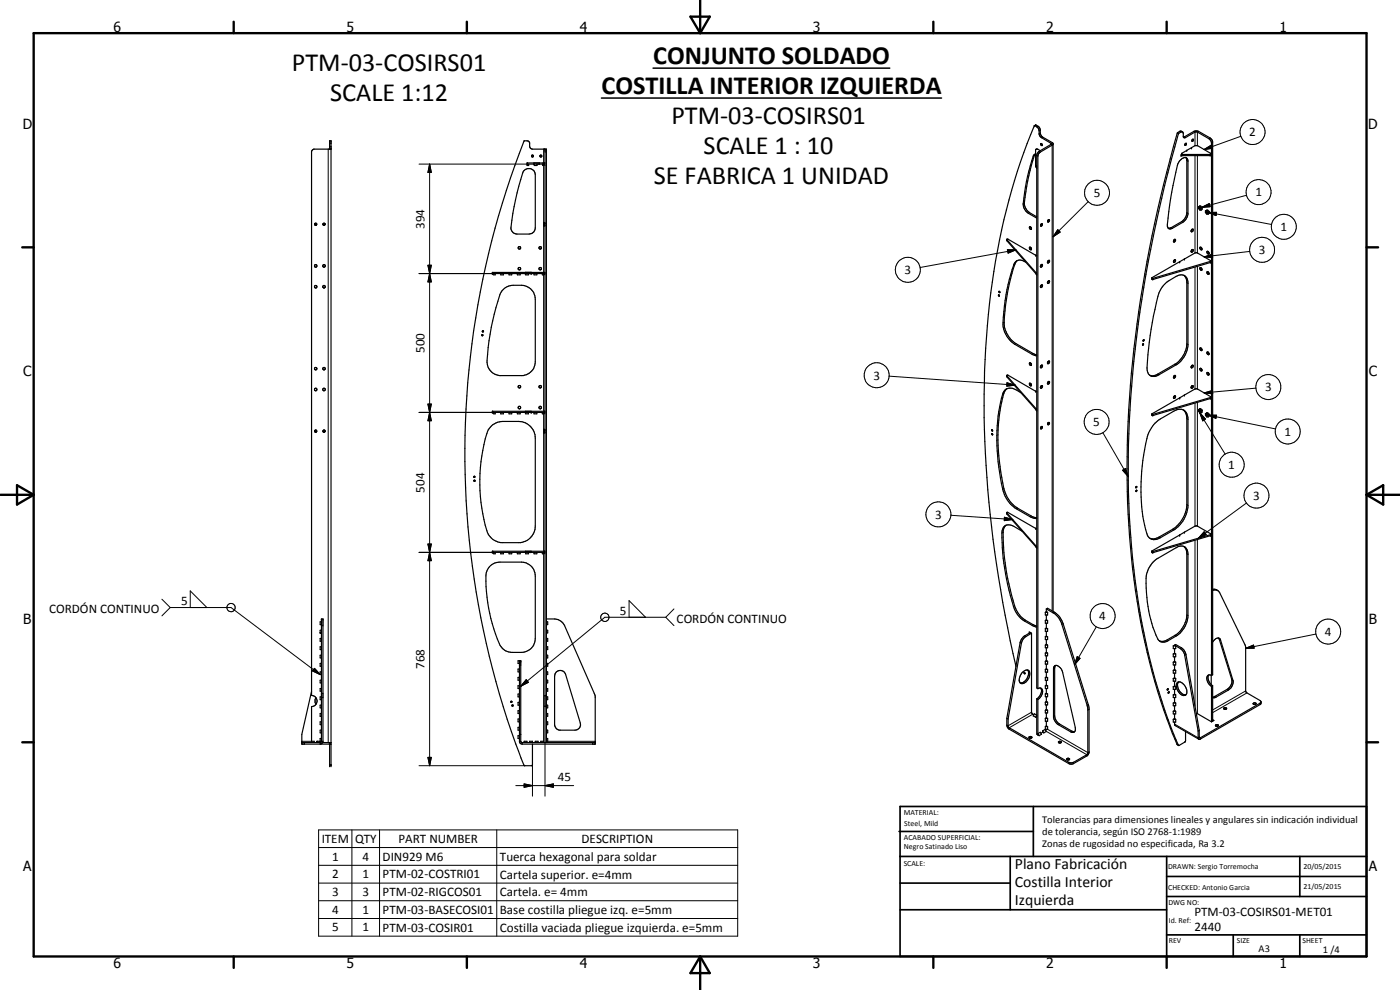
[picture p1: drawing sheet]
<svg xmlns="http://www.w3.org/2000/svg" width="420mm" height="297mm" viewBox="0 0 420 297" stroke-linecap="round" stroke-linejoin="round" font-family="sans-serif">
<g fill="none" stroke="#000" stroke-width=".35">
<path d="M310.4 37.7a1.82 1.82 0 0 1 1.5 1.6v1l.3 .8 3.3 2.1-3.8 2.3-.6 1.2v159.7l.4 .2M310.4 37.7l.4-.2 1.1 .8 .4 2 .4 .7 3.3 2.1v140.3M310.4 37.7a201.8 201.8 0 0 0-14.6 66.8 341.3 341.3 0 0 0 9.1 95.5M354.9 39.6l-.6-.3-.9 .5a372.6 372.6 0 0 0-15.2 100.7 219.8 219.8 0 0 0 11 72.5l4.1 10.4M98.9 44.7v-2.5h.4v187.5h-.4v-6.4M99.3 44.7h-5.2l-.6 .7v163.3l.9 .2 .4 .4M157.2 51.3a1.96 1.96 0 0 1 2.1-.6 1.96 1.96 0 0 1 1.3 1.7v16a1.86 1.86 0 0 1-1.8 1.8h-3.7a1.89 1.89 0 0 1-1.7-2 73.9 73.9 0 0 1 3.8-16.9zM158.2 49.2h5.4M159.7 46.5l.4 .3-.2 .3-.4-.2zM160.2 49.2l.1 .1M160.3 49.2v.5h.9v-.5M161.9 49.2l-.7 .1"/>
<path d="M162.1 46.6h.4l.1 .3a.29 .29 0 0 1-.4 .2 .29 .29 0 0 1-.1-.5zM162.8 49.2v.5h.3v-.5l.5 .5M163.6 44.7v178.1M163.6 48.9h-5.4v.8h.5v-.5M310.7 46.3a53.4 53.4 0 0 0-3.2 15.5l1 1.6 2.6 1.7M310.8 46.3l-.4 .1a50.8 50.8 0 0 0-3.3 15 3.4 3.4 0 0 0 1.5 2.6l2.5 1.4M310.8 49.7l.3 .1M310.8 50l.3 .5M311 50.1l.1 .1M311 50.1h.1M312.2 45.2l-1-.5-.4 .2v5.1l.2 .1M312.4 43.1l.3 .2v.4l-.3-.2z"/>
<path d="M316 43.2l-3.9 2.5-.6 1.2v159.7M354.1 48.2a1.49 1.49 0 0 1 2.3-.5l.1 .4v16.2l-.6 1.5-.7 .7-3.3 2a.99 .99 0 0 1-1.2 0 .99 .99 0 0 1-.4-1.1 112.8 112.8 0 0 1 3.3-18.4zM354.4 46.5v.4l.4-.2M354.4 46.5l.3 .1M354.6 46.2l.3 .2h8.2l.3-.2M354.6 46.4l-.2 .1M355.2 41.1l3.1-1.7 1-.1 4 2.1 .6 1.1v160l-.3 .2M355.7 43.1h.4l-.3 .5-.3-.2zM355.9 47.3l.3 .9v15.6l-.2 .9-1.1 1.6-3.4 2-.9 .2M356.1 45.1l2.5-1.4h.7l4 2.3 .1 .5-.3 .2M356.1 45.1h.1M356.2 45.1l-1.5 .9-.1 .5 .3 .2h8.2"/>
<path d="M357.8 41.9l.4-.1-.4 .6zM363.4 46.4l.1 .1M363.5 46.5v.4l-.3-.2M363.5 46.5l-.2 .1M94.4 67.1a.35 .35 0 0 1 .6 0 .35 .35 0 0 1-.1 .5h-.3zM94.6 67.1h.3v.4l-.3-.1zM97 67.1l.4-.1 .2 .4-.5 .2zM97.1 67.1l.3 .1v.3l-.3-.1zM163.1 67.6h.5M163.1 67h.5M163.5 67v-.2h-.4v1h.5M163.6 67.2v.5"/>
<path d="M302.2 71.9l8.9 10.1M305.3 78.2l-.5 .3a29 29 0 0 0-2.9 10l-.5 3.3a18.3 18.3 0 0 0-.2 7 7.8 7.8 0 0 0 3.3 4.5l5.2 3 1.4 .5M305.3 78.2l.9-.2 1.6 .7M305.3 78.2l-.2 .2a52.4 52.4 0 0 0-3.7 19.7 8.4 8.4 0 0 0 3.5 5l6.2 3.4M309 68.1a.41 .41 0 0 1 .5 .2 .41 .41 0 0 1-.2 .5l-.3-.3zM309 74.2a.41 .41 0 0 1 .5 .2 .41 .41 0 0 1-.2 .5l-.3-.2zM309.3 74.2l.2 .5M309.3 68.1l.2 .5M311.1 76.8l-8.6-5h-.3v.4l8.9 10.1M312.3 67.8l.1 .1M312.4 67.5l-.1 .3M312.5 67.2l-.1 .3"/>
<path d="M312.5 67.2h.3v.3l-.4 .4M312.5 67.2l-.2 .2M312.5 79.4l-.3 .5M312.6 79.4l.1-.1a.36 .36 0 0 1 .1 .6 .36 .36 0 0 1-.6 0M312.6 79.4l-.4 .5M314.4 78.6v.1M314.5 66.1l.3-.2a.35 .35 0 0 1 .1 .5 .35 .35 0 0 1-.5 .1l.1-.3M314.6 66.1l-.1 .1M314.6 66l-.1 .2M314.7 78.1l-.3 .6M314.7 78.1h.2a.5 .5 0 0 1 0 .6 .5 .5 0 0 1-.5 .2v-.2M352.3 72l.2-.2 .3 .1-.5 .7-.1-.2z"/>
<path d="M352.3 78.1l.2-.2a.36 .36 0 0 1 .2 .6 .36 .36 0 0 1-.5 0zM352.5 78l-.3 .5M352.5 71.9l-.3 .4M355.4 77.7h.1M355.5 77.7l-9.8 5.7M355.5 77.7l3.6-1.9 4.4 2.5M357.5 69.3v.2M357.5 69.5h.1M357.7 68.8l.3-.1 .1 .4-.1 .3-.5 .1M357.7 74.9l.3-.1a.49 .49 0 0 1 0 .6 .49 .49 0 0 1-.5 .2zM357.7 68.8l-.2 .5M357.7 74.9l-.2 .5"/>
<path d="M359.7 62.1v.5l.4 .4h.4M359.9 62.4l.3 .3h-.3zM360.1 62l.4 .5M360.1 62l-.4 .1M360.1 74.2l.5 .2 .1 .5a.55 .55 0 0 1-.6-.7zM360.1 61.8v.1M360.1 61.8h.3M360.1 61.8l-.4 .3M360.2 62.7h.1M360.4 61.8l.4 .5M360.4 61.8l-.3 .2M360.5 62.5v.5"/>
<path d="M360.5 74.2l.2 .5M360.8 62.3v.6l-.3 .1M360.8 62.3l-.3 .2M361.8 63.3v.5l.4 .5h.4M362 63.6l.3 .1v.3zM362.2 63.2l.4 .6M362.2 63.1l-.4 .2M362.2 63.2l-.4 .1M362.2 75.5a.39 .39 0 0 1 .6 .2 .39 .39 0 0 1-.3 .5zM362.2 63.1h.1M362.5 63.1l.4 .4M362.5 63.1h-.3"/>
<path d="M362.5 63.1l-.3 .1M362.6 63.8v.5M362.6 75.5l.3 .4M362.9 63.5v.6l-.3 .2M362.9 63.5l-.3 .3M363.4 78.4l-17.4 5.1-.3-.1M363.5 78.3l-.1 .1M363.5 78.6v.4l-.4-.2M363.5 78.3v.3M363.5 78.6l-17.5 5.3M148.2 82.1v.4h.4v-.4M150.3 82.1v.4h.8v-.4"/>
<path d="M150.7 87.2l.7-.7 1.2-.6 1.4-.3h2.5a4.3 4.3 0 0 1 4.1 4.2v18.7a4.1 4.1 0 0 1-3.6 4.2h-7.2a4.2 4.2 0 0 1-3.6-4.4 70.6 70.6 0 0 1 4.2-20.7zM152.8 82.1v.4h.8v-.4M155.3 82.1v.4h.8v-.4M157.7 81.7h1.7M157.8 82.1v.4h.8v-.4M160.3 82.1v.4h.8v-.4M162.8 82.1v.4h.3v-.4l.5 .4M163.6 81.7h-15.8v.4h15.8M299.7 88.4l.2 .5-.2-.1zM299.7 88.4l.1 .1M299.8 87.4l.2 .1v.3zM310.9 82.1l.2 .4"/>
<path d="M312.5 85.6l.2-.1 .2 .3-.5 .5-.2-.3zM312.5 85.5l-.3 .5M314.6 84.4l.3-.2a.51 .51 0 0 1 0 .6 .51 .51 0 0 1-.5 .2zM314.7 84.3l-.3 .5M345.7 83.4v.4M345.7 83.8h.1M345.8 83.8l.2 .1M346.3 83.7l-.4 .2M349.5 85.3l1.3-1.1a6.2 6.2 0 0 1 3.6-1.7 2.01 2.01 0 0 1 2.1 2.1v19.2a7.7 7.7 0 0 1-3.5 5.7l-5.2 3a2.17 2.17 0 0 1-2.6 .2 2.17 2.17 0 0 1-1-2.5 94.1 94.1 0 0 1 3.8-22.7zM355.3 82.6l.7 1.1 .2 1.1v18.4a7.8 7.8 0 0 1-3.6 6.1l-5.6 3.2-1 .3-.9-.2M360.1 80.4l.2-.1 .3 .3v.5l-.4-.2zM360.5 80.3l.2 .5"/>
<path d="M362.5 81.6h-.3v.4l.5 .3M362.5 81.6l.3 .3M362.6 81.6l.1 .4M362.7 82l.2 .1M362.8 81.9v.4M362.8 82.3h-.1M144.6 100.5l.2-.1 .1 .2-.2 .2zM155.6 115.8h.6v.4l-.3 .2-.3-.1zM302.2 112.7l8.9 10.1M302.2 116.6l-.5 .5a36.7 36.7 0 0 0-2.2 13.4 66.2 66.2 0 0 0 2.3 17.7 9.1 9.1 0 0 0 3.5 4.2l4.4 2.6 1.4 .4M306.4 117.8l-1.4-.8a2.52 2.52 0 0 0-4.1 1.2 56.9 56.9 0 0 0 .8 30.8l1.3 1.9 1.6 1.5 4.8 2.8 1.7 .4M309 108.9a.41 .41 0 0 1 .5 .2 .41 .41 0 0 1-.2 .5l-.3-.3z"/>
<path d="M309.3 108.9l.2 .5M309.3 115.1l.2 .4M309.3 115.1l-.1-.1a.4 .4 0 0 0-.2 .5 .4 .4 0 0 0 .5 .2l.1-.1M309.3 115.1l.3 .5M311.1 117.6l-8.9-5v.5l8.9 10M312.4 115.9l.2-.2 .3 .1-.4 .7-.3-.2zM312.5 109.6h.3l.1 .3-.5 .5-.2-.3zM312.5 115.7l-.3 .5M312.5 109.6l-.3 .5M314.6 108.5l-.2 .3M314.6 108.5l.3-.2a.5 .5 0 0 1 0 .6 .5 .5 0 0 1-.5 .2v-.3M314.6 108.5l-.2 .4"/>
<path d="M314.7 114.5l-.3 .5M314.7 114.5h.2a.44 .44 0 0 1 0 .5 .44 .44 0 0 1-.5 .1v-.1M342.9 103.3l.3-.1-.2 .3zM343 102.2l.1 .1M343.3 101.9l-.3 .3M343.3 101.9l.1 .1M343.4 102l-.3 .3M352.3 118.9h.5l-.3 .6-.3-.2zM352.3 112.8l.2-.2a.38 .38 0 0 1 .2 .6 .38 .38 0 0 1-.5 .1zM352.5 112.7l-.3 .5M352.5 118.8l-.3 .5M355.4 118.5h.1"/>
<path d="M355.5 118.5l-9.8 5.7M355.5 118.5l3.6-1.9 4.4 2.6M357.7 115.8l.1-.1a.41 .41 0 0 1 .2 .5 .41 .41 0 0 1-.5 .3zM357.7 109.6l-.2 .6M357.7 109.6h.3v.5l-.4 .3-.1-.2M357.7 115.7l-.2 .5M357.7 109.6l-.2 .5M360.1 104.4l.5 .2 .1 .6a.55 .55 0 0 1-.6-.8zM360.1 110.6l.5 .1 .1 .6a.51 .51 0 0 1-.6-.7zM360.5 104.4l.2 .5M360.5 110.6l.2 .4M362.5 111.8l.3 .3"/>
<path d="M362.5 111.8h-.3l.2 .6 .3 .1 .1-.4M362.5 105.7h-.3l.2 .6 .3 .1 .2-.3M362.5 105.7l.4 .4M362.6 105.7l.3 .5M362.6 111.8l.1 .4M363.4 119.2l-17.4 5.1-.3-.1M363.4 119.2h.1M363.5 119.4v.4l-.4-.2M363.5 119.1v.4M363.5 119.5l-17.5 5.2M94.6 129.3l.3-.1v.3zM97.1 129.3l.3-.1v.3l-.2 .1z"/>
<path d="M147.5 127.8l1.3-.9 1.6-.4 5.2-.1a5 5 0 0 1 5 5v26.4a5 5 0 0 1-4.4 5h-5.8a5.6 5.6 0 0 1-4.8-5.2 50.4 50.4 0 0 1 .9-28.6zM148.2 123.7v.5h.4v-.5M150.3 123.7v.5h.8v-.5M152.8 123.7v.5h.8v-.5M155.3 123.7v.5h.8v-.5M157.8 123.7v.5h.8v-.5M160.3 123.7v.5h.8v-.5M162.8 123.7v.5h.3v-.5l.5 .5M163.1 129.1h.5M163.1 129.6h.4M163.5 129v-.2h-.4v1.1h.5M163.5 129.7h.1"/>
<path d="M163.6 123.4h-15.8v.3h15.8M163.6 129.2v.6M297.6 130.1l.3 .4zM297.7 128.9l.2 .4-.3-.1zM310.9 122.9l.2 .5M312.5 128l.2-.1 .1 .4-.4 .4zM312.5 128.1l-.2 .3M314.6 127h-.1M314.6 126.8l.2-.1a.38 .38 0 0 1 .1 .5 .38 .38 0 0 1-.5 .2l.1-.4M314.6 126.8l-.1 .2M314.6 126.8l-.1 .1M345.7 124.2v.4l.3 .1"/>
<path d="M345.7 124.2h.1M346.3 124.6l-.4 .1M346.6 127l1.2-1.1 4.5-2.5a2.55 2.55 0 0 1 2.8-.4 2.55 2.55 0 0 1 1.4 2.3v26.8a9.4 9.4 0 0 1-4.2 6.9l-4 2.3a2.51 2.51 0 0 1-4.1-1.2 57.1 57.1 0 0 1-.4-26.9l.9-3.3zM355.1 123l.2 .2a3.4 3.4 0 0 1 .9 2.4v25.8a9.5 9.5 0 0 1-4.3 7.4l-4 2.3a3 3 0 0 1-2.8 .4M359.7 122.9v.5l.4 .5h.4M359.9 123.2l.3 .1v.3zM360.1 122.9l.4 .4M360.1 122.9h-.4M360.4 122.7l.4 .4M360.4 122.7l-.7 .2M360.4 122.7l-.3 .2M360.5 123.3v.6"/>
<path d="M360.8 123.1v.6l-.3 .2M360.8 123.1l-.3 .2M361.8 124.1v.5l.4 .5h.4M362 124.4l.3 .1v.3zM362.2 124.1l.4 .4M362.2 123.9l-.4 .2M362.2 124.1h-.4M362.2 124h.1M362.5 123.9l.4 .4M362.5 123.9l-.3 .1M362.5 123.9l-.3 .2M362.6 124.5v.6"/>
<path d="M362.9 124.3v.6l-.3 .2M362.9 124.3l-.3 .2M142.3 142.9h.2v.3h-.3zM301.9 157.6l-.7 1a64.6 64.6 0 0 0 3.9 24.6 6.8 6.8 0 0 0 2.7 2.9l3.3 1.8M301.9 157.6l-.7 .6-.4 .9a71.3 71.3 0 0 0 3.7 23.8 9.5 9.5 0 0 0 5.6 4.9l1 .3M301.9 157.6h1.6l3.2 1.8M302.2 153.9l8.9 10.1M311.1 158.7l-8.9-5v.5l8.9 10.1M340.9 146h.3l-.2 .3zM340.9 147.2h.3l-.2 .3zM355.4 159.7h.1M355.5 159.7l-9.8 5.7"/>
<path d="M355.5 159.7l3.6-1.9 4.3 2.5M146.9 170.1l1.2-1 1.4-.4h7a4.2 4.2 0 0 1 4.1 4.1v18.8a4.2 4.2 0 0 1-4.1 4.1h-2.8a4 4 0 0 1-3.8-2.5 47.8 47.8 0 0 1-3.9-21.4zM148.2 165.7v.5h.4v-.5M150.3 165.7v.5h.8v-.5M152.8 165.7v.5h.8v-.5M155.3 165.7v.5h.8v-.5M157.7 165.7l.1 .1M157.8 165.7v.5h.8v-.5M159.4 165.7l-.8 .1M160.3 165.7v.5h.8v-.5M162.8 165.7v.5h.3v-.5l.5 .5M163.6 165.4h-15.8v.3h15.8"/>
<path d="M310.9 164.1l.2 .4M345.7 165.4v.1M345.7 165.4v.3l.3 .1M345.7 165.5h.1M346.1 168.7l1-1 5.9-3.4a2.11 2.11 0 0 1 2.3-.3 2.11 2.11 0 0 1 1.2 1.9v19.3a7.7 7.7 0 0 1-3.5 5.6 6.4 6.4 0 0 1-4.1 1.9l-.9-.4a15.2 15.2 0 0 1-2.7-6.5 41.5 41.5 0 0 1-1.2-13.6l.8-1.9zM346.3 165.7l-.4 .1M355.3 164l.7 1 .2 1.2v18.3a8 8 0 0 1-3.6 6.1l-3 1.7h-1.6M363.4 160.4l-17.6 5.1M363.4 160.7l-17.4 5.1M363.4 160.3h.1M363.5 160.6v.4l-.4-.2M363.5 160.3l-.1 .1"/>
<path d="M363.5 160.6l-.1 .1M363.5 160.3v.3M363.9 177.2a1.55 1.55 0 0 1 2.1 .6l7.8 16.1v13.5l.4 .5 4 2.3 .2 .2v.6l-.2 .4-18.3 10.5-.3-.4v-2.2M363.9 176.8h.7l.9 .4M96.5 189.1h-.4v.8h.4M96.5 186.6h-.4v.8h.4M96.5 191.6h-.4v.8h.4M96.5 194.1h-.4v.8h.4M96.5 196.6h-.4v.8h.4M96.5 199.1h-.4v.8h.4M155.9 199.1h-.4v-.9h.8l.1 24.4 .2 .2h22M164 185.7h2.4a3.5 3.5 0 0 1 3 2l9.2 21v14.6h-21.9l-.6-.3-.2-.4v-24.4"/>
<path d="M164 189.1h.4v.8h-.4M164 194.1h.4v.8h-.4M164 199.1h.4v.8h-.4M164 196.6h.4v.8h-.4M164 191.6h.4v.8h-.4M164 186.6h.4v.8h-.4M308.9 189.6l.3 .2-.3 .2zM309.2 189.8a5.1 5.1 0 0 0-2.5 1.8l-.6 1.2-3.9 22.7M309.2 189.8l.4 .2M309.6 190v23.7l.1 .4 .6 .4M309.6 190l-2.2 1.3-.9 1.7-4 22.7M313.7 183.7v.8h.7v-.8"/>
<path d="M313.7 186.2v.8h.7v-.8M313.7 188.6v.8h.7v-.8M313.7 191.1v.8h.7v-.8M313.7 193.5v.9h.7v-.9M313.7 196v.8h.7v-.8M313.7 198.4v.9h.7v-.9M313.7 186.2h.7M313.7 191.1h.7M313.7 196h.7M313.7 198.4h.7M313.7 193.5h.7M313.7 188.6h.7"/>
<path d="M313.7 183.7h.7M314 182.7l.4-.2 2 1.2a6.1 6.1 0 0 1 2.7 3.4l7.7 25v13.7l-.2 .6-4.6 2.8-1.3-.1-18-10.4-.5-.9v-2.3M314 182.7a8.1 8.1 0 0 1 3.4 2.3l1.1 1.9 7.9 25.4v13.8l-.2 .3-4 2.3-.6 .2-.9-.2-17.9-10.4-.3-.4v-2.2M314 182.7v.8M314 184.5v1.5M314 187v1.4M314 189.4v1.5M314 191.9v1.4M314 194.4v1.3M314 196.8v1.4M314 199.3v1.4M314 186l.4 .2"/>
<path d="M314 186l-.3 .2M314 190.9l.4 .2M314 190.9l-.3 .2M314 195.7l.4 .3M314 195.7l-.3 .3M314 198.2l.4 .2M314 198.2l-.3 .2M314 193.3l.4 .2M314 193.3l-.3 .2M314 188.4l.4 .2M314 188.4l-.3 .2M314 183.5l.4 .2"/>
<path d="M314 183.5l-.3 .2M316.5 199.8a1.97 1.97 0 0 1 2.3 1.7l3.9 16.7a.97 .97 0 0 1-.1 1.3 .97 .97 0 0 1-1.3 .1l-4.2-2.6-.9-1.7v-14.9zM316.8 199.7l-.3 .7v14.4l.2 .9 1.3 1.5 3.7 2.2 .8 .1M352.1 193.8v.8h.7v-.8M352.1 196.2v.9h.7v-.9M352.1 198.7v.8h.7v-.8M352.1 196.2h.7M352.1 193.8h.7M352.1 198.7h.7M352.5 194.6v1.4M352.5 197.1v1.4M352.5 199.5v1.4"/>
<path d="M352.5 193.6l.3-.2 2 1.1 1 1.3 4.1 23.3M352.5 193.6l1.7 1a3.1 3.1 0 0 1 1.3 2l4.1 22.7M352.5 196l.3 .2M352.5 196l-.4 .2M352.5 193.6l.3 .2M352.5 193.6l-.4 .2M352.5 198.5l.3 .2M352.5 198.5l-.4 .2M363.9 192.7a1.49 1.49 0 0 1 2.3-.9l3.8 12.3a2.87 2.87 0 0 1-1.3 2.9l-4 2.3h-.8M365.7 191.4l4 12.5a2.94 2.94 0 0 1-1.4 2.9l-4.4 2.4M93.5 207.4l-2.9 12.9v3h8.7M94.8 209.3l.4 .9-.4 1.1"/>
<path d="M94.8 211.3l-.4 .5-.9 .2v10.8M94.8 209.3a1.74 1.74 0 0 0 0 2M96.5 204.1h-.4v.8h.4M96.5 206.6h-.4v.8h.4M96.5 214.1h-.4v.8h.4M96.5 216.6h-.4v.8h.4M96.5 201.6h-.4v.8h.4M96.5 209.1h-.4v.8h.4M96.5 211.6h-.4v.8h.4M96.5 219.1h-.4v.8h.4M153.4 210.4l.3 .1-.1 .2h-.3zM155.9 205.7h-.4v.9h.4"/>
<path d="M155.9 208.2h-.4v.9h.4M155.9 213.2h-.4v.9h.4M155.9 203.2h-.4v.9h.4M155.9 218.2h-.4v.9h.4M155.9 215.7h-.4v.9h.4M155.9 210.7h-.4v.9h.4M155.9 200.7h-.4v.9h.4M163.6 212h.4M163.6 208.7h.4M164 204.1h.4v.8h-.4M164 206.6h.4v.8h-.4M164 214.1h.4v.8h-.4"/>
<path d="M164 216.6h.4v.8h-.4M164 209.1h.4v.8h-.4M164 219.1h.4v.8h-.4M164 211.6h.4v.8h-.4M164 201.6h.4v.8h-.4M166.9 201.7a1.69 1.69 0 0 1 2.8 .7l4.4 14.5a1.67 1.67 0 0 1-1.6 2.2h-4.7a1.8 1.8 0 0 1-1.4-1.7v-14.6zM302.2 215.5l.3 .2M305.9 204.2l.1 .4M307.4 201.8l.1 .4zM308.4 201a2.8 2.8 0 0 1-2.2 3.9M308.4 201a1.72 1.72 0 0 1 .2 2.8 1.73 1.73 0 0 1-2.5 1.1l-.2-.8M308.4 201a3 3 0 0 0-2.5 3.1"/>
<path d="M310.4 214.2l.7 .4-.3 .6-.7-.4zM311.1 209.7l.4 .2M311.1 209.7v10.6l.4 .2M311.1 215l-.3 .2M311.5 206.6a1 1 0 0 1 1.3 .2 1 1 0 0 1 0 1.3l-.6 1.2-.7 .6M311.5 209.9v10.6M312.3 206.5a2.44 2.44 0 0 1-1.2 3.2M312.9 219.7l-.5 .3M312.9 219.3l.7-.4 .4 .6-.7 .4M312.9 219.3l.4 .6M312.9 219.3v.4M312.9 219.7l.4 .2"/>
<path d="M313.7 200.9v.8h.7v-.8M313.7 203.3v.8h.7v-.8M313.7 205.8v.8h.7v-.8M313.7 208.2v.8h.7v-.8M313.7 210.7v.8h.7v-.8M313.7 213.1v.8h.7v-.8M313.7 215.6v.8h.7v-.8M313.7 218v.8h.7v-.8M313.7 200.9h.7M313.7 205.8h.7M313.7 210.7h.7M313.7 215.6h.7"/>
<path d="M313.7 218h.7M313.7 213.1h.7M313.7 208.2h.7M313.7 203.3h.7M314 218.8l-.2 .4M314 201.7v1.4M314 204.1v1.5M314 206.6v1.4M314 209v1.5M314 211.5v1.4M314 213.9v1.4M314 216.4v1.4"/>
<path d="M314 200.7l.4 .2M314 200.7l-.3 .2M314 205.6l.4 .2M314 205.6l-.3 .2M314 210.5l.4 .2M314 210.5l-.3 .2M314 215.3l.4 .3M314 215.3l-.3 .3M314 217.8l.4 .2M314 217.8l-.3 .2M314 212.9l.4 .2M314 212.9l-.3 .2"/>
<path d="M314 208l.4 .2M314 208l-.3 .2M314 203.1l.4 .2M314 203.1l-.3 .2M350.5 206.6l.1 .2-.3 .3zM350.6 207.9v.1M350.8 207.6l-.2 .3M350.8 207.6h.1M350.8 207.6l-.2 .4M352.1 215.8v.9h.7v-.9M352.1 215.8h.7M352.1 201.1v.9h.7v-.9"/>
<path d="M352.1 203.6v.8h.7v-.8M352.1 206v.8h.7v-.8M352.1 208.5v.8h.7v-.8M352.1 210.9v.9h.7v-.9M352.1 213.4v.8h.7v-.8M352.1 210.9h.7M352.1 206h.7M352.1 201.1h.7M352.1 203.6h.7M352.1 208.5h.7M352.1 213.4h.7M352.5 216.7l.2 1 7.1 4.1"/>
<path d="M352.5 202v1.4M352.5 204.4v1.4M352.5 206.8v1.5M352.5 209.3v1.4M352.5 211.8v1.4M352.5 214.2v1.4M352.5 215.6l.3 .2M352.5 215.6l-.4 .2M352.5 210.7l.3 .2M352.5 210.7l-.4 .2M352.5 205.8l.3 .2M352.5 205.8l-.4 .2"/>
<path d="M352.5 200.9l.3 .2M352.5 200.9l-.4 .2M352.5 203.4l.3 .2M352.5 203.4l-.4 .2M352.5 208.3l.3 .2M352.5 208.3l-.4 .2M352.5 213.2l.3 .2M352.5 213.2l-.4 .2M353.3 204.9a1.47 1.47 0 0 1 2.2 .8 2.23 2.23 0 0 1 .2 2.9 2.77 2.77 0 0 1-2.6-3.3zM353.7 204.6a2.74 2.74 0 0 0 2.2 3.8M359 214l4.6 2.6M359.9 219.1l-.3 .2"/>
<path d="M362.8 202.5a2.47 2.47 0 0 0 1.1 3.2M363.5 202.6v2.8M363.6 202.7a.98 .98 0 0 0-1.3 .1 .98 .98 0 0 0 0 1.3l.6 1.2 .7 .7M363.6 202.7v-159.8l-.6-1.1-3.8-2.2h-.6l-3.1 1.8-.3-.2-.1-1.2-.2-.5-1.1 .5a368.6 368.6 0 0 0-15.2 104.2 215.6 215.6 0 0 0 13 74.4l2.1 5.1 2.1-1.3v-2.9M363.6 206v10.6M363.9 205.7l-.3 .3M363.9 205.7v10.7M363.9 216.4l-.3 .2M363.9 215.9l.4 .3-.4 .2M364.9 217.8l-.1-.1a.49 .49 0 0 1 .4-.3 .49 .49 0 0 1 .5 .3l-.2 .2M364.9 217.8l.6 .1M364.9 217.8h.6"/>
<path d="M367.2 212.5a.45 .45 0 0 1 .5-.2 .45 .45 0 0 1 .4 .4l-.6 .1zM367.4 212.8h.5M376.2 211.3l.8-.1-.4-.3-.5 .3 .6 .1M378.4 210.7l-18.2 10.7-.3-.3v-2M90.6 222.8h5.6l.3-.3v-36.8h.4l-.1 37.1M93.5 222.4h.8v.4M95.2 222.8v-.4h.8v.4M96.5 221.6h-.4v.8h.4M96.8 222.8h2.5M96.8 222.8l-.7 .5M155.9 220.7h-.4v.9h.4M155.9 220.3h.4"/>
<path d="M157.3 222.8v-.4h.8v.4M159 222.8v-.4h.8v.4M160.6 222.8v-.4h.9v.4M162.3 222.8v-.4h.8v.4M164 221.6h.4v.8h-.4l.4 .4M164 222.8v-178.1h-4.4l-.6-.6v-1.3l-.3-.3-1.3-.3a255 255 0 0 0 0 187.5h2.2l.2-.2v-6.2M308.9 221.4h.6M309.6 221.4h-.6M309.6 221.4l.1-.1a.41 .41 0 0 0-.5-.3 .41 .41 0 0 0-.3 .4h.1M311.5 220.1l.7-.4 .4 .6-.7 .4zM311.5 220.5l.4 .2M317.7 222.5h.8a.4 .4 0 0 1-.4 .5 .4 .4 0 0 1-.4-.5z"/>
<path d="M317.8 222.9h.5M320.2 227.7l.5-.2 .3 .3a.53 .53 0 0 1-.9 0zM320.3 228h.5M353.3 223.4h.1M353.3 223.4l.4 .2"/>
<circle cx="94.7" cy="79.8" r=".38"/>
<circle cx="97.2" cy="79.8" r=".39"/>
<circle cx="155.9" cy="74.4" r=".39"/>
<circle cx="162.1" cy="74.4" r=".38"/>
<circle cx="94.7" cy="86" r=".38"/>
<circle cx="97.2" cy="86" r=".39"/>
<circle cx="144.9" cy="99.4" r=".2"/>
<circle cx="155.9" cy="80.6" r=".39"/>
<circle cx="162.1" cy="80.6" r=".38"/>
<circle cx="94.7" cy="116.9" r=".38"/>
<circle cx="94.7" cy="110.6" r=".37"/>
<circle cx="97.2" cy="116.9" r=".39"/>
<circle cx="97.2" cy="110.6" r=".38"/>
<circle cx="162.1" cy="116" r=".37"/>
<circle cx="94.8" cy="129.4" r=".33"/>
<circle cx="97.2" cy="129.4" r=".33"/>
<circle cx="155.9" cy="122.3" r=".39"/>
<circle cx="162.1" cy="122.3" r=".38"/>
<circle cx="142.4" cy="144.2" r=".18"/>
<circle cx="153.8" cy="211.7" r=".2"/>
</g>
<g fill="none" stroke="#000" stroke-width=".3">
<path d="M310.9 37.5l-.4 .2M311.5 37.8l-.4 .3M312.2 39.1l-.3 .2M312.2 39.9l-.3 .2M353.3 40l.3 .2M353.4 39.8l.4 .2M354 39.4l.4 .2M358.6 39.6v4.1M359.4 39.6v4.1M98.5 44.7v178.1M98.9 43.1h.4M98.9 43.9h.4"/>
<path d="M128.9 49.2l.5 2.5h-1zM128.9 49.2v180.5M158.3 48.9v.3h-32.5M163 48.9v.3M163.1 44.7v4.2M163.1 49.7v17.1M163.6 45.6h.4M310.4 46.7l-.3 .2M311.1 46.7l.4 .2M311.9 45.4l.3 .2M312.9 41.1l-.3 .2M315.4 43v.3"/>
<path d="M315.8 43.6v139.7M355 46.4v.3M355.5 41.1l.3 .2M356.2 48.2l.3 .2M358.6 46.7v29.2M359.4 46.7v29.2M361.3 44.9l2.2-1.3 .4 .9zM363 46.4v.3M363.3 41.4l-.4 .3M363.9 42.7l-.3 .2M372.4 40.9l-11.1 4M374.1 58.6l-13.5 3.6"/>
<path d="M95 67.3l-.1-.2h-.3l.1 .4M97.5 67.3a.24 .24 0 0 0-.2-.2 .24 .24 0 0 0-.3 .1 .24 .24 0 0 0 .2 .3M128.4 79.6h1l-.5 2.5zM128.4 79.6l1 5h-1l1-5zM163.1 67.8v13.9M302.2 71.9v.3M302.3 74.9l2.6 .1-2.4 .9zM304.6 79.2l-.3 .2M304.9 75l-28.8 5.3M307.4 60.9l-.3 .2M309 63.8l-.4 .2M317.4 68.9l.8 .7-2.2 1.4z"/>
<path d="M326.6 60.5l-10.6 10.5M351.5 68.3l.4 .2M354.6 66.5l.4 .2M356.2 63.8l.3 .2M359.4 79.9v36.8M360.6 62.2l2.3-1.1 .3 .9zM361.4 77.1l2.4-.8 .1 1zM362.6 63.8l2.5-.1-.2 1zM362.6 63.8l19 3.6M363.3 78.4v.3M375.1 75.4l-13.7 1.7M128.9 82.1l.5 2.5h-1z"/>
<path d="M147.9 81.7v.4h-22.1M163.1 82.5v40.9M163.4 81.7v.4M301.4 96.7l-.4 .2M311 81.9v.4M346 83.5v.4M356.2 84.8l.3 .2M358.6 80.1v36.6M266.8 112.9l37.9 2.7M301.3 118l-.4 .2M302.2 112.7v.4M302.2 114.9l2.5 .7-2.5 .3z"/>
<path d="M304.9 103.1l-.4 .2M310.1 106.1l-.4 .2M347.4 112.3l.4 .2M352.6 109.3l.4 .2M356.2 103.2l.3 .2M361.4 117.9l2.4-.7 .1 1zM363.3 119.3v.2M376.9 116.5l-15.5 1.4M95 129.4l-.1-.2h-.3l.1 .4M97.5 129.4a.24 .24 0 0 0-.3-.3 .24 .24 0 0 0-.2 .4l.2 .1M128.4 121.2h1l-.5 2.5zM128.4 121.2l1 5h-1l1-5z"/>
<path d="M128.9 123.7l.5 2.5h-1zM147.9 123.4v.3h-22.1M163.1 124.2v4.6M163.1 129.9v35.5M163.4 123.4v.3M311 122.7v.4M331 129.8l7.6 13.2M346 124.3v.4M356.2 125.6l.3 .2M358.6 120.9v37M359.4 120.7v37.2M360.1 123.9l1.7 1.8-.8 .6z"/>
<path d="M360.1 123.9l7.6 12.4M362.6 124.5l2.5 .1-.2 .9zM362.6 124.5l20.2 4.2M285.4 154.6l18.5 1.3M301.1 159.7l-.4 .2M301.3 146.6l-.4 .2M301.4 155.2l2.5 .7-2.5 .3zM302.2 153.9v.3M305.3 152.4l-.3 .3M309.4 154.8l-.4 .2M336.9 141.1l.9-.5 .8 2.4zM351.9 158.8l.4 .2"/>
<path d="M356.2 151.4l.3 .2M361.4 159.6l.6 .8-2.3 1.1zM374.1 150.9l-14.4 10.6M48.6 179.8l2.5 2.5M128.4 163.2h1l-.5 2.5zM128.4 163.2l1 5h-1l1-5zM128.9 165.7l.5 2.5h-1zM147.9 165.4v.3h-22.1M163.1 166.2v56.2M163.4 165.4v.3M311 163.9v.3M346 165.5v.3"/>
<path d="M347.9 161.1l.4 .2M356.2 166.2l.3 .2M358.6 162.1v49.8M359.4 161.9v52.2M363.3 160.4v.3M51.1 182.3h18.2l26.8 20.1M51.1 182.3l-2.5 2.5M57.1 182.3v-5l5 5M96.1 189.9h.4M96.5 187.7h.4M155.9 199.6h.4M188.8 185.2v-5l4.9 5"/>
<path d="M199.8 185.2h-18.3l-25.2 20.7M199.8 185.2l2.5 2.5M202.3 182.7l-2.5 2.5M304.5 181.7l-.3 .2M306.1 192.8l.4 .2M307.5 190.8l.4 .2M307.8 186.1l-.4 .2M310.1 187.5l-.4 .1M316.4 183.7l-.3 .2M319.1 187.1l-.4 .2M323.3 197l.8 .5-1.6 1.9zM329 188.1l-6.5 11.3"/>
<path d="M350.3 192l.3 .2M352.6 190.6l.4 .2M354.5 194.4l-.3 .2M355.9 196.4l-.4 .2M356.2 184.5l.3 .2M365.9 191.8l.4 .2M373.8 194.5l2.4-1 .2 1zM394.9 190.2l-21.1 4.3M94.4 200.5l1.7 1.9-2.3-1.1zM96.5 209.3h.4M96.5 208h.4M157.9 203.9l.7 .8-2.3 1.2z"/>
<path d="M309.6 213.7l-7.1 4.1-.3-.2M310 214.3l-7.1 4.1v.4M313.9 219.4l12.3 7v.4M314.4 218.8l12.1 7 .3-.2M316.5 214.8l-.3 .1M316.5 200.4l-.3 .3M318 217.2l-.4 .2M321.7 219.4l-.4 .2M326.6 211.4l-.3 .2M326.8 212.9l-.3 .1M351.2 218.4l.4 .2M352.5 217.3l7.1 4.1 .3-.3 .3 .3v.3"/>
<path d="M364.6 209l.3 .2M368.3 206.8l.4 .2M369.7 203.9l.3 .2M373.8 207.3l-9.9 5.7M374.2 207.9l-10.3 5.9M378.2 211v.4M90.6 222.4h2.9M91.4 222.8v.5M95.2 222.4v.4M96.1 222.8v.5M96.5 222.4h.4M98.8 222.8v.5"/>
<path d="M98.9 229.4h.4M125.8 229.7h31.7M128.4 227.2h1l-.5 2.5zM154.8 235.7h17.4M155.9 222.4h.4M156.7 222.8v.5M157.3 235.2l2.5 .5-2.5 .5zM159.8 229.4v9.5M163.6 235.7l2.5-.5v1zM163.6 222.8v16.1M164.4 222.4h14.2M177.8 222.8v.5"/>
<path d="M320.7 228.7v.4M322.2 228.7v.4M353.3 223.4l.3 .2M95.6 249h125.8v31.9h-125.8zM95.6 254.3h125.8M95.6 259.6h125.8M105.6 249v31.9M113.9 249v31.9M149.1 249v31.9M95.6 265h125.8M95.6 270.3h125.8M95.6 275.6h125.8"/>
<circle cx="375.9" cy="39.6" r="3.7"/>
<circle cx="329.2" cy="57.9" r="3.7"/>
<circle cx="377.7" cy="57.6" r="3.8"/>
<circle cx="378.8" cy="75" r="3.8"/>
<circle cx="385.3" cy="68" r="3.8"/>
<circle cx="272.4" cy="81" r="3.8"/>
<circle cx="263.1" cy="112.6" r="3.7"/>
<circle cx="380.7" cy="116.1" r="3.8"/>
<circle cx="329.1" cy="126.6" r="3.8"/>
<circle cx="369.6" cy="139.4" r="3.8"/>
<circle cx="386.5" cy="129.5" r="3.7"/>
<circle cx="281.6" cy="154.3" r="3.8"/>
<circle cx="377.1" cy="148.7" r="3.8"/>
<circle cx="69.3" cy="182.3" r="1.24"/>
<circle cx="181.5" cy="185.2" r="1.24"/>
<circle cx="330.9" cy="184.8" r="3.7"/>
<circle cx="398.6" cy="189.5" r="3.8"/>
</g>
<g fill="#000">
<circle cx="310.4" cy="37.7" r=".18"/>
<circle cx="160.2" cy="48.9" r=".18"/>
<circle cx="161.9" cy="48.9" r=".18"/>
<circle cx="163.6" cy="44.7" r=".18"/>
<circle cx="164" cy="44.7" r=".18"/>
<circle cx="356.1" cy="45.1" r=".18"/>
<circle cx="357.6" cy="44.3" r=".18"/>
<circle cx="310.8" cy="76.6" r=".18"/>
<circle cx="354" cy="78.5" r=".18"/>
<circle cx="355.5" cy="77.7" r=".18"/>
<circle cx="147.8" cy="81.7" r=".18"/>
<circle cx="147.8" cy="82.1" r=".18"/>
<circle cx="157.7" cy="82.1" r=".18"/>
<circle cx="159.4" cy="82.1" r=".18"/>
<circle cx="310.8" cy="117.4" r=".18"/>
<circle cx="354" cy="119.4" r=".18"/>
<circle cx="355.5" cy="118.5" r=".18"/>
<circle cx="147.8" cy="123.7" r=".18"/>
<circle cx="147.8" cy="123.4" r=".18"/>
<circle cx="157.7" cy="123.4" r=".18"/>
<circle cx="157.7" cy="123.7" r=".18"/>
<circle cx="159.4" cy="123.4" r=".18"/>
<circle cx="159.4" cy="123.7" r=".18"/>
<circle cx="360.1" cy="122.7" r=".18"/>
<circle cx="310.8" cy="158.5" r=".18"/>
<circle cx="355.5" cy="159.7" r=".18"/>
<circle cx="147.8" cy="165.4" r=".18"/>
<circle cx="147.8" cy="165.7" r=".18"/>
<circle cx="157.7" cy="165.4" r=".18"/>
<circle cx="159.4" cy="165.4" r=".18"/>
<circle cx="354" cy="160.5" r=".18"/>
<circle cx="155.9" cy="198.2" r=".18"/>
<circle cx="156.3" cy="198.2" r=".18"/>
<circle cx="90.6" cy="222.8" r=".18"/>
<circle cx="98.9" cy="229.7" r=".18"/>
<circle cx="99.3" cy="229.7" r=".18"/>
<circle cx="178.6" cy="222.8" r=".18"/>
</g>
<path d="M180.5 29.4h102.1M196 20.4h71" fill="none" stroke="#000" stroke-width=".46"/>
<g fill="none" stroke="#000" stroke-width=".71">
<path d="M10.1 9.9h400v277.1h-400zM70.1 6.5v3.4M140.1 6.5v3.4M207.2 5h5.8l-2.9 4.9zM210.1 0v9.9M280.1 6.5v3.4M350.1 6.5v3.4M6.7 74.2h3.4M410.1 74.2h3.5M.1 148.5h10M5.1 145.6l5 2.9-5 2.9zM410.1 148.5h10"/>
<path d="M410.1 148.5l5-2.9v5.8zM6.7 222.7h3.4M410.1 222.7h3.5M70.1 287v3.4M140.1 287v3.4M210.1 287v10M210.1 287l2.9 5h-5.8zM280.1 287v3.4M350.1 287v3.4"/>
</g>
<g fill="none" stroke="#000" stroke-width=".51">
<path d="M269.8 249.5h40.3M270.1 242h140v45h-140zM270.1 257h140M303.2 257v16M310.1 242v15M350.1 257v30M390.1 257v12M270.1 265h33.1M270.1 273h80M350.1 269h60M350.1 263h60M350.1 280.5h60"/>
<path d="M370.1 280.5v6.5M390.1 280.5v6.5"/>
</g>
<g fill="#000">
<path d="M128.9 49.2l.5 2.5h-1zM361.3 44.9l2.2-1.3 .4 .9zM128.4 79.6h1l-.5 2.5zM302.3 74.9l2.6 .1-2.4 .9zM317.4 68.9l.8 .7-2.2 1.4zM360.6 62.2l2.3-1.1 .3 .9zM361.4 77.1l2.4-.8 .1 1zM362.6 63.8l2.5-.1-.2 1zM128.9 82.1l.5 2.5h-1zM302.2 114.9l2.5 .7-2.5 .3zM361.4 117.9l2.4-.7 .1 1zM128.4 121.2h1l-.5 2.5z"/>
<path d="M128.9 123.7l.5 2.5h-1zM360.1 123.9l1.7 1.8-.8 .6zM362.6 124.5l2.5 .1-.2 .9zM301.4 155.2l2.5 .7-2.5 .3zM336.9 141.1l.9-.5 .8 2.4zM361.4 159.6l.6 .8-2.3 1.1zM128.4 163.2h1l-.5 2.5zM128.9 165.7l.5 2.5h-1zM323.3 197l.8 .5-1.6 1.9zM373.8 194.5l2.4-1 .2 1zM94.4 200.5l1.7 1.9-2.3-1.1zM157.9 203.9l.7 .8-2.3 1.2z"/>
<path d="M128.4 227.2h1l-.5 2.5zM157.3 235.2l2.5 .5-2.5 .5zM163.6 235.7l2.5-.5v1z"/>
</g>
<g font-size="7.9">
<text x="87.6" y="21.4">PTM-03-COSIRS01</text>
<text x="196" y="19.3">CONJUNTO SOLDADO</text>
<text x="180.5" y="28.3">COSTILLA INTERIOR IZQUIERDA</text>
<text x="99.1" y="30.4">SCALE 1:12</text>
<text x="201.5" y="37.3">PTM-03-COSIRS01</text>
<text x="211.1" y="46.3">SCALE 1 : 10</text>
<text x="196.2" y="55.3">SE FABRICA 1 UNIDAD</text>
</g>
<g font-size="4.7">
<text x="304.6" y="260.8">Plano Fabricación</text>
<text x="304.6" y="266.2">Costilla Interior</text>
<text x="304.6" y="271.6">Izquierda</text>
</g>
<g font-size="4.2">
<text x="34" y="9.6">6</text>
<text x="104" y="9.6">5</text>
<text x="174" y="9.6">4</text>
<text x="244" y="9.6">3</text>
<text x="314" y="9.6">2</text>
<text x="384" y="9.6">1</text>
<text x="6.8" y="38.7">D</text>
<text x="410.6" y="38.7">D</text>
<text x="7" y="112.9">C</text>
<text x="410.8" y="112.9">C</text>
<text x="7" y="187.1">B</text>
<text x="410.8" y="187.1">B</text>
<text x="7" y="261.4">A</text>
<text x="410.8" y="261.4">A</text>
<text x="34" y="290.4">6</text>
<text x="104" y="290.4">5</text>
<text x="174" y="290.4">4</text>
<text x="244" y="290.4">3</text>
<text x="314" y="290.4">2</text>
<text x="384" y="290.4">1</text>
</g>
<g font-size="3.9">
<text x="374.9" y="40.9">2</text>
<text x="328.2" y="59.1">5</text>
<text x="376.8" y="58.9">1</text>
<text x="127.4" y="68.7" transform="rotate(-90 127.4 68.7)">394</text>
<text x="384.3" y="69.3">1</text>
<text x="377.8" y="76.2">3</text>
<text x="271.5" y="82.3">3</text>
<text x="127.4" y="106" transform="rotate(-90 127.4 106)">500</text>
<text x="262.1" y="113.9">3</text>
<text x="379.7" y="117.4">3</text>
<text x="328.1" y="127.9">5</text>
<text x="385.5" y="130.7">1</text>
<text x="368.6" y="140.7">1</text>
<text x="127.4" y="147.8" transform="rotate(-90 127.4 147.8)">504</text>
<text x="376.1" y="150">3</text>
<text x="280.6" y="155.6">3</text>
<text x="14.7" y="183.9">CORDÓN CONTINUO</text>
<text x="54.3" y="181.5">5</text>
<text x="186" y="184.4">5</text>
<text x="203.1" y="186.8">CORDÓN CONTINUO</text>
<text x="329.9" y="186.1">4</text>
<text x="397.6" y="190.8">4</text>
<text x="127.4" y="200.7" transform="rotate(-90 127.4 200.7)">768</text>
<text x="167.5" y="234.2">45</text>
<text x="96.6" y="252.9">ITEM</text>
<text x="106.5" y="252.9">QTY</text>
<text x="119.6" y="252.9">PART NUMBER</text>
<text x="174.5" y="252.9">DESCRIPTION</text>
<text x="99.6" y="258.2">1</text>
<text x="99.6" y="263.6">2</text>
<text x="108.8" y="258.2">4</text>
<text x="108.8" y="263.6">1</text>
<text x="114.8" y="258.2">DIN929 M6</text>
<text x="114.8" y="263.6">PTM-02-COSTRI01</text>
<text x="150" y="258.3">Tuerca hexagonal para soldar</text>
<text x="150" y="263.7">Cartela superior. e=4mm</text>
<text x="99.6" y="268.9">3</text>
<text x="108.8" y="268.9">3</text>
<text x="114.8" y="268.9">PTM-02-RIGCOS01</text>
<text x="150" y="268.9">Cartela. e= 4mm</text>
<text x="99.6" y="274.2">4</text>
<text x="108.8" y="274.2">1</text>
<text x="114.8" y="274.2">PTM-03-BASECOSI01</text>
<text x="150" y="274.3">Base costilla pliegue izq. e=5mm</text>
<text x="358.5" y="275">PTM-03-COSIRS01-MET01</text>
<text x="99.6" y="279.5">5</text>
<text x="108.8" y="279.5">1</text>
<text x="114.8" y="279.5">PTM-03-COSIR01</text>
<text x="150" y="279.6">Costilla vaciada pliegue izquierda. e=5mm</text>
<text x="358.5" y="279.4">2440</text>
</g>
<g font-size="3.1">
<text x="312.7" y="246.8">Tolerancias para dimensiones lineales y angulares sin indicación individual</text>
<text x="312.7" y="250.4">de tolerancia, según ISO 2768-1:1989</text>
<text x="312.7" y="254">Zonas de rugosidad no especificada, Ra 3.2</text>
<text x="377.7" y="285.6">A3</text>
<text x="397" y="285.9">1 /4</text>
</g>
<g font-size="2.4">
<text x="271.2" y="244.4">MATERIAL:</text>
<text x="271.3" y="252">ACABADO SUPERFICIAL:</text>
<text x="271.4" y="247.9">Steel, Mild</text>
<text x="271.3" y="254.6">Negro Satinado Liso</text>
<text x="271.2" y="259.7">SCALE:</text>
<text x="350.6" y="260.8">DRAWN: Sergio Torremocha</text>
<text x="391.2" y="260.6">20/05/2015</text>
<text x="350.6" y="267">CHECKED: Antonio Garcia</text>
<text x="391.2" y="266.7">21/05/2015</text>
<text x="350.6" y="271.4">DWG NO:</text>
<text x="350.8" y="276.9">Id. Ref:</text>
<text x="350.8" y="282.8">REV</text>
<text x="371.2" y="282.9">SIZE</text>
<text x="390.9" y="282.9">SHEET</text>
</g>
</svg>
